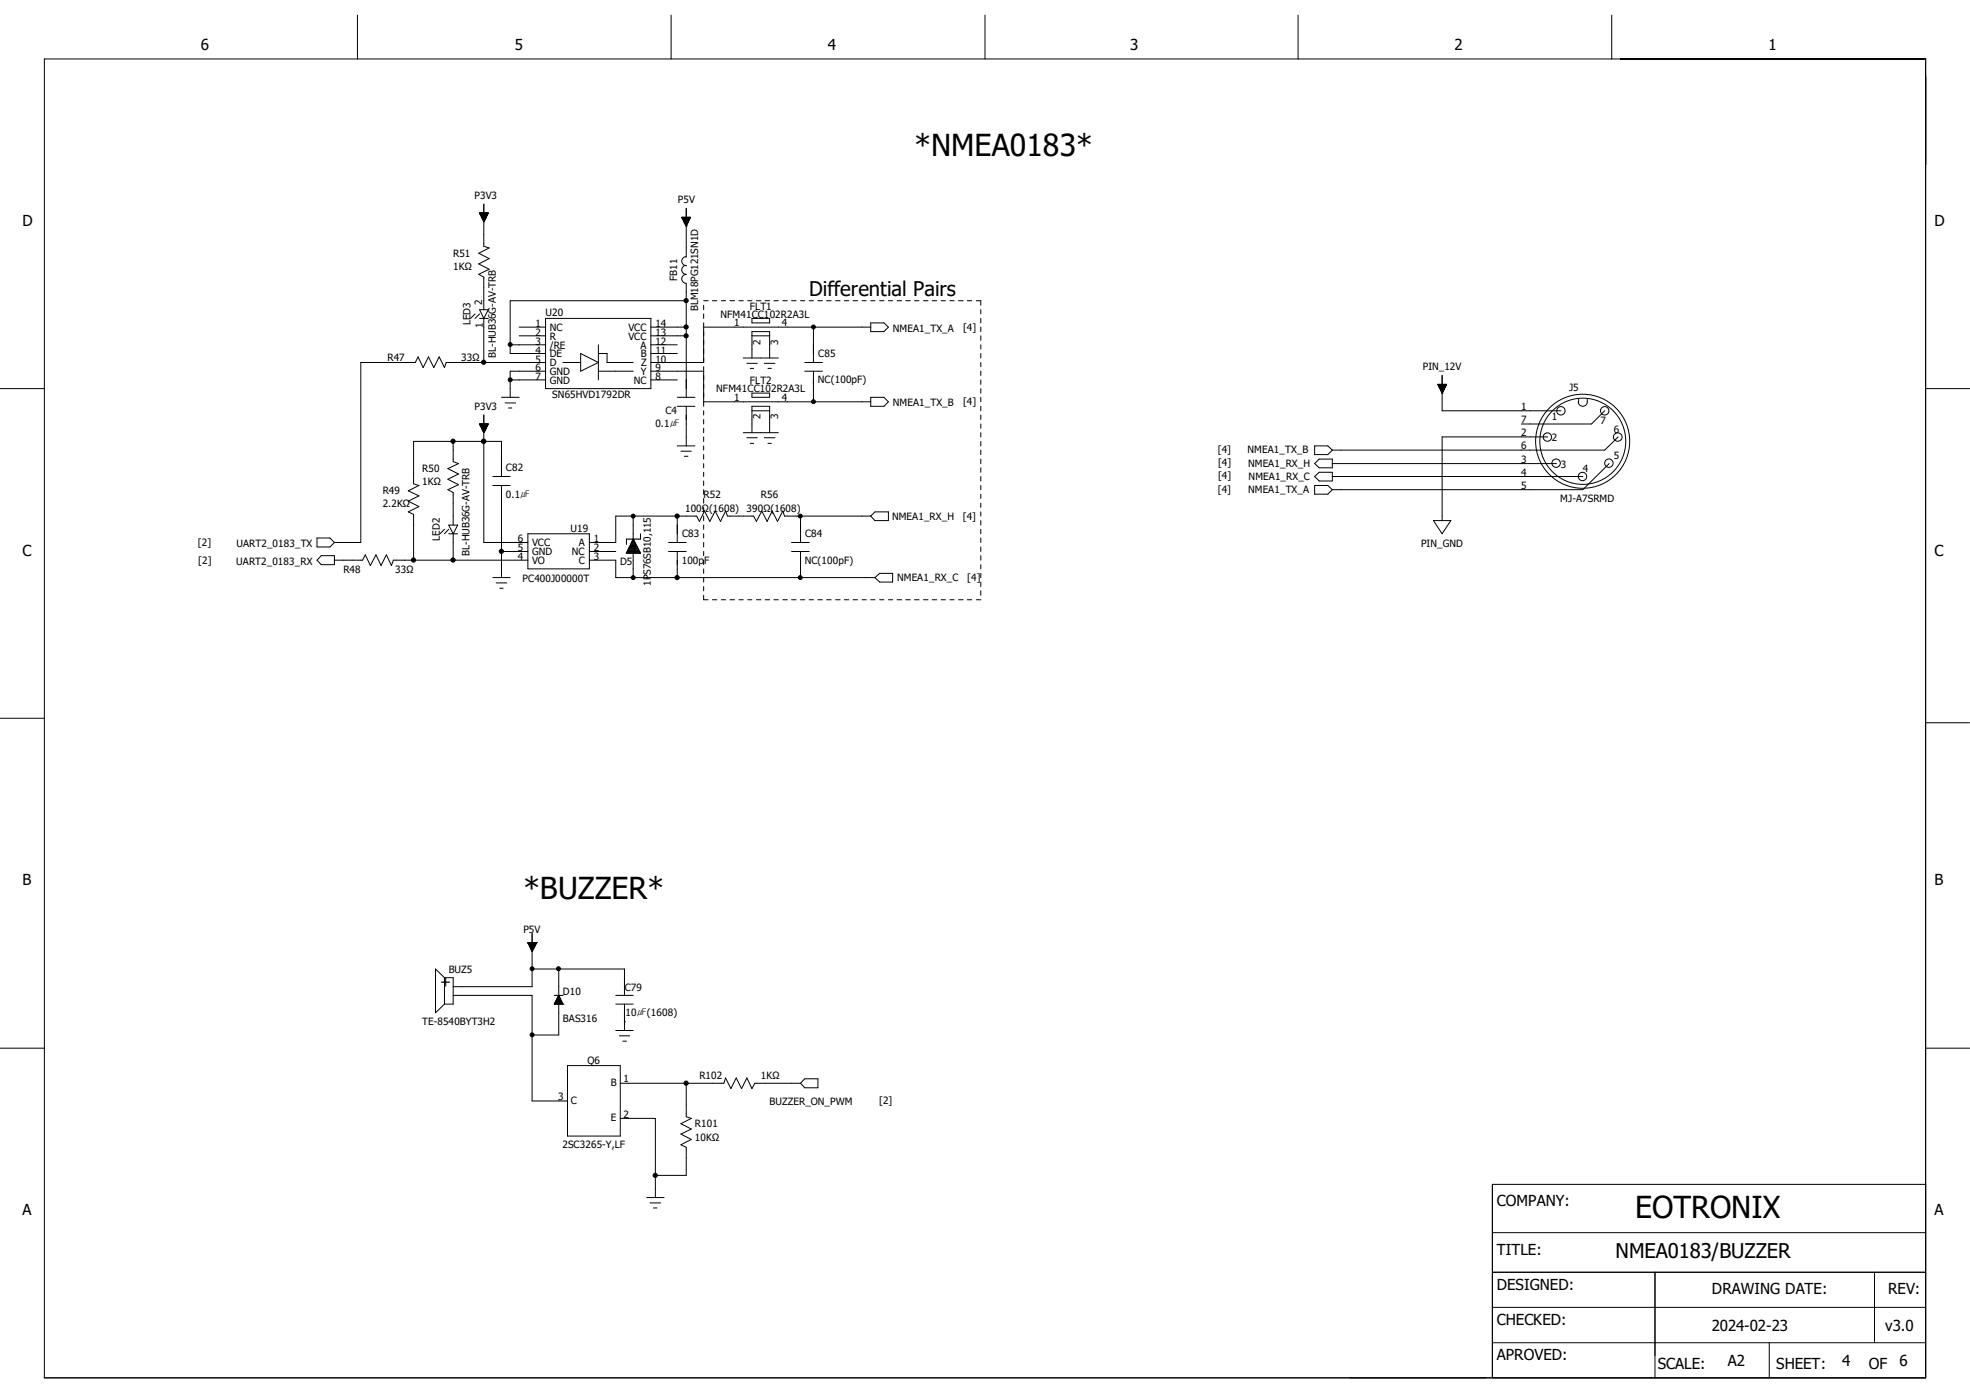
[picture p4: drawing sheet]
<svg xmlns="http://www.w3.org/2000/svg" width="297mm" height="210mm" viewBox="0 0 297 210" stroke-linecap="round" stroke-linejoin="round" font-family="sans-serif">
<g fill="none" stroke="#000" stroke-width=".15">
<path d="M6.7 8.9h283.6v198.8h-283.6zM53.9 2.3v6.6M101.2 2.3v6.6M148.5 2.3v6.6M195.7 2.3v6.6M243 2.3v6.6M72.3 32.1v.1h1.3v-.1M72.3 32.1h1.3l-.7 1.3zM72.3 32.1h1.3M72.3 32.1v.2M72.3 32.3h1.2M72.3 32.2h1.3"/>
<path d="M72.4 32.1v.2M72.4 32.4h1.1M72.5 32.1v.4h.9v-.4M72.5 32.4h.9M72.5 32.6h.9M72.6 32.1v.5M72.6 32.7h.8M72.6 32.6h.8M72.6 32.1v.6M72.6 32.8h.7M72.6 32.7h.7M72.6 32.1v.7h.7v-.7"/>
<path d="M72.7 32.1v.8M72.7 32.9h.5M72.7 32.1v.9h.5M72.8 33.1h.4M72.8 32.1v1h.3v-1M72.8 33.2h.3M72.9 32.1v1.1M72.9 33.3h.2M72.9 32.1v1.2M72.9 30.8v6.3l.8 .3-1.5 .8 1.5 .8-1.5 .8 1.5 .8-1.5 .8 .7 .4v4.9M72.9 33.4h.1M73 32.1v1.3h-.1"/>
<path d="M73.1 32.1v1.1h-.2M73.2 32.1v.9h-.5M73.2 32.1v.8h-.5M73.3 32.1v.6M73.4 32.1v.5M73.5 32.1v.2h-1.1M73.5 32.1v.2M102.8 32.8h1.3M102.8 32.8l.7 1.3M102.8 32.9h1.3M102.9 32.8v.1h1.1v-.1M102.9 32.8v.2h1.1v-.2"/>
<path d="M102.9 33h1.1M103 32.8v.3h.9v-.3M103 33.1h.9M103 33.2h.9M103 33.3h.8M103 32.8v.4h.8v-.4M103.1 33.4h.7M103.1 32.8v.6h.7v-.6M103.1 32.8v.6h.7M103.2 32.8v.8h.5v-.8M103.2 33.5h.5M103.2 32.8v.9h.5"/>
<path d="M103.2 33.6h.5M103.3 33.7h.3M103.3 33.8h.3M103.3 32.8v.9h.3M103.3 34h.2M103.3 32.8v1.1h.2M103.4 32.8v1.2h.1v-1.2M103.4 34h.1M103.5 38.8a.51 .51 0 0 0-.7 .6 .68 .68 0 0 0 .6 .6M103.5 34.1h.1M103.5 31.4v7.3M103.5 32.8v1.1"/>
<path d="M103.6 32.8v1M103.7 32.8v.9M103.8 32.8v.7M104.1 32.8l-.6 1.3M0 58.6h6.7M71.6 47.3l-.6 .7M72.3 48h1.3M72.3 46.7h1.3l-.7 1.3zM72.3 47.3l-.7 .7M72.9 48v6.7M75.6 59.9h2.7M76.9 52h5.4"/>
<path d="M76.9 57.3h5.4M78.3 49.3h4M78.3 50.6h4M82.3 48h15.8v10.6h-15.8zM82.3 54.7h-15l-.3 .7-.8-1.6-.8 1.6-.8-1.6-.8 1.6-.8-1.6-.4 .9h-8.2v27.1h-4M82.3 56h-5.4v3.9M84.9 54.7h2.6M87.5 53.3l2.7 1.4-2.7 1.3zM90.2 53.3h1.3v1.4h4M90.2 52v5.3M90.2 56h5.3M98.1 53.3h4"/>
<path d="M98.1 56h8M98.1 49.3h5.4M98.1 50.6h5.4M98.1 52h4M98.1 57.3h4M102.1 59.9h2.7M103.5 41.4a.66 .66 0 0 0-.7 .6 .66 .66 0 0 0 .6 .7M103.5 40.1a.51 .51 0 0 0-.7 .6 .68 .68 0 0 0 .6 .7M103.5 45.3h-26.6v8h5.4M103.5 42.7v17.2M106.1 46v.7M106.1 47.3v.7"/>
<path d="M106.1 48.7v6h-8M106.1 55.3v6M106.1 45.3h.7M106.1 49.3h25.2M107.4 45.3h.7M108.8 45.3h.6M110.1 45.3h.6M111.4 45.3h.7M112.1 54h5.2M112.6 54.8h1.6M112.7 45.3h.7M113.1 55.5h.5"/>
<path d="M113.4 48h2.6v.7h-2.6zM113.4 50.6h2.6M113.4 54v-4h2.6v4M113.4 59.3h2.6v.6h-2.6zM114 45.3h.7M115.2 54.8h1.6M115.4 45.3h.6M115.8 55.5h.5M116.7 45.3h.6M118 45.3h.7M119.3 45.3h.7M120.7 45.3h.6"/>
<path d="M121.3 54.7h2.7M121.3 56h2.7M122 45.3h.6M122.6 49.3v5.4M122.6 56v4.6M123.3 45.3h.7M124.6 45.3h.7M126 45.3h.7M127.3 45.3h.7M128.6 45.3h.7M130 45.3h.6M131.3 45.3h.6"/>
<path d="M131.3 48.7h2l.6 .6-.6 .7h-2zM131.3 59.9h2l.6 .7-.6 .7h-2zM132.6 45.3h.7M133.9 45.3h.7M135.3 45.3h.6M136.6 45.3h.6M137.9 45.3h.7M139.2 45.3h.7M140.5 45.3h.7M141.9 45.3h.6M143.2 45.3h.6M144.5 45.3h.7"/>
<path d="M145.8 45.3h.7M147.2 45.3h.7v.7M147.9 46.7v.6M147.9 48v.7M147.9 49.3v.7M147.9 50.6v.7M147.9 52v.6M147.9 53.3v.7M147.9 54.7v.6M147.9 56v.6M147.9 57.3v.7M147.9 58.6v.7"/>
<path d="M147.9 59.9v.7M216.8 58h1.3l-.7 1.3M216.8 58l.6 1.3M216.8 58h1.3M216.8 58v.1h1.2v-.1M216.9 58.1h1.1M216.9 58.3h1M216.9 58v.2h1.1v-.2M217 58.4h.9M217 58v.3h.9v-.3M217 58v.4h.8v-.4M217 58.5h.8"/>
<path d="M217.1 58.6h.7M217.1 58v.5h.7v-.5M217.1 58v.6h.7v-.6M217.2 58v.7h.5M217.2 58.7h.5M217.2 58v.8h.4M217.2 58.8h.5M217.3 58.9h.3M217.3 59h.3M217.3 58v1h.3v-1M217.3 59.1h.2M217.3 58v1.1h.3"/>
<path d="M217.4 58v1.1h.1M217.4 59.3h.1M217.4 56.6v5.3h17.9M217.4 59.2h.1M217.5 58v1.2M217.6 58v1.1M217.6 58v.9M217.7 58v.8M290.3 58.6h6.7M67 79.8l-.7 .7M67.6 79.2h1.4l-.7 1.3zM67.6 79.8l-.6 .7"/>
<path d="M68.3 66.5v3.1l.8 .3-1.6 .8 1.6 .8-1.6 .8 1.6 .8-1.6 .7 .8 .5v4.9M72.3 63.9h1.3l-.7 1.3zM72.3 63.9h1.3M72.3 64.1h1.2M72.3 63.9v.2h1.3M72.4 64.1h1.1M72.4 63.9v.3h1.1v-.3M72.5 63.9v.4h.9v-.4M72.5 64.3h.9M72.6 64.5h.8M72.6 64.4h.8M72.6 63.9v.5"/>
<path d="M72.6 64.6h.7M72.6 64.5h.7M72.6 63.9v.6M72.6 63.9v.7h.7v-.7M72.7 63.9v.8h.5M72.7 63.9v.9h.5v-.9M72.7 64.8h.5M72.8 64.9h.4M72.8 65h.3M72.8 63.9v1h.3v-1M72.9 65.1h.2M72.9 63.9v1.1"/>
<path d="M72.9 63.9v1.2M72.9 66.5h.1M72.9 62.6v19.2h6.7M72.9 65.2h.1M73 63.9v1.3h-.1M73.1 63.9v1.2h-.2M73.2 63.9v.8h-.5M73.3 63.9v.6M73.4 63.9v.5M73.5 63.9v.2M74.3 73.2h2.6M74.3 71.8h2.6"/>
<path d="M75.6 71.8v-5.3h-13.2v6.4l.8 .3-1.6 .8 1.6 .8-1.6 .8 1.6 .8-1.6 .8 .8 .4v6.9M75.6 73.2v13.9M76.2 60.7h1.5M76.7 61.5h.5M95.5 77.8v3.5M102.1 61.3h2.7M102.1 77.8v4M102.1 67.2h2.7M102.7 68h1.5M103.2 68.8h.5M103.5 61.3v5.9M106.1 61.9v.7"/>
<path d="M106.1 63.2v.7M106.1 64.6v.6M106.1 65.9v.6M106.1 67.2v.7M106.1 68.5v.7M106.1 69.9v.6M106.1 71.2v.6M106.1 72.5v.7M106.1 73.8v.7M106.1 75.1v.8M106.1 76.5v.7M106.1 77.8v.7"/>
<path d="M106.1 79.2v.6M106.1 60.6h25.2M112.1 65.2h5.2M112.6 66h1.6M113.1 66.8h.5M113.4 65.2v-3.9h2.6v3.9M113.4 61.9h2.6M115.2 66h1.6M115.8 66.8h.5M120.7 77.8v4M131.3 77.8h-13l-.3-.8-.8 1.6-.8-1.6-.7 1.6-.8-1.6-.9 1.6-.4-.8h-3.9l-.3-.8-.8 1.6-.8-1.6-.8 1.6-.8-1.6-.7 1.6-.5-.8h-12.2v4h-3.9M131.9 77.2h2v1.3h-2l-.6-.7z"/>
<path d="M147.9 61.3v.6M147.9 62.6v.6M147.9 63.9v.7M147.9 65.2v.7M147.9 66.5v.7M147.9 67.9v.6M147.9 69.2v.7M147.9 70.5v.7M147.9 71.8v.7M147.9 73.2v.6M147.9 74.5v.6M147.9 75.9v.6"/>
<path d="M147.9 77.2v.6M147.9 78.5v.7M147.9 79.8v.7M198.2 73.2h2l.7 .6-.7 .7h-2zM198.2 67.2h2l.7 .7-.7 .6h-2zM198.2 69.9l.7-.7h2v1.3h-2zM198.2 71.8l.7-.6h2v1.3h-2zM200.9 71.8h37.7M200.9 69.9h33.8M216.1 78.5h2.6l-1.3 2zM233.3 65.9h-15.9v12.6M238 60.2v.4a.66 .66 0 0 0 .7 .7 .66 .66 0 0 0 .6-.7v-.4"/>
<path d="M241.9 61.9l-2 2h-10.5M242.6 69.9l-4 3.9h-37.7M244 65.9l-2.1 2h-41M47.8 81.1h1.9l.7 .7-.7 .7h-1.9zM48.4 83.8h2v1.3h-2l-.6-.6zM50.4 84.5h4.3l.4-.8 .7 1.6 .9-1.6 .7 1.6 .9-1.6 .7 1.6 .3-.8h20.3M67.6 80.5h1.4M68.3 80.5v4M74.3 87.1h2.6M74.8 87.9h1.6M75.4 88.7h.5M75.6 83.1h.1"/>
<path d="M75.6 83.1h4M79.6 80.5h9.3v5.3h-9.3zM88.9 84.5h3.9v2.6h39.1M88.9 83.1h3.9M94.4 81.3v.8M95.5 83.4v3.7M96.6 80.5v.8M100.8 81.8h2.7M100.8 83.1h2.7M102.1 83.1v4M106.1 89.7v.7h.7M106.1 80.5v.6"/>
<path d="M106.1 81.8v.7M106.1 83.1v.7M106.1 84.5v.6M106.1 85.8v.6M106.1 87.1v.7M106.1 88.4v.7M107.4 90.4h.7M108.8 90.4h.6M110.1 90.4h.6M111.4 90.4h.7M112.7 90.4h.7M114 90.4h.7"/>
<path d="M115.4 90.4h.6M116.7 90.4h.6M118 90.4h.7M119.3 90.4h.7M119.3 81.8h2.7M119.3 83.1h2.7M120.7 90.4h.6M120.7 83.1v4M122 90.4h.6M123.3 90.4h.7M124.6 90.4h.7M126 90.4h.7"/>
<path d="M127.3 90.4h.7M128.6 90.4h.7M130 90.4h.6M131.3 90.4h.6M131.9 87.1l.7-.7h2v1.4h-2zM132.6 90.4h.7M133.9 90.4h.7M135.3 90.4h.6M136.6 90.4h.6M137.9 90.4h.7M139.2 90.4h.7M140.5 90.4h.7"/>
<path d="M141.9 90.4h.6M143.2 90.4h.6M144.5 90.4h.7M145.8 90.4h.7M147.2 90.4h.7M147.9 81.1v.7M147.9 82.5v.6M147.9 83.8v.7M147.9 85.1v.7M147.9 86.4v.7M147.9 87.8v.6M147.9 89.1v.6"/>
<path d="M0 108.3h6.7M290.3 109h6.7M0 158h6.7M67 147.4h1.3v4h-1.3M67 147.4v4M67 147.4l-1.3-1.3v6.6l1.3-1.3M68.3 150.1h11.9v15.9h5.4M79.6 142.1h.1M79.6 142.1l.6 1.3M79.6 142.1h1.3M79.6 142.2h1.3M79.6 142.1v.1h1.3"/>
<path d="M79.7 142.1v.2h1.1v-.2M79.7 142.3h1.1M79.7 142.4h1.1M79.8 142.1v.4h.9M79.8 142.1v.4h.9v-.4M79.8 142.5h.9M79.8 142.1v.6h.8M79.8 142.6h.9M79.9 142.7h.7M79.9 142.1v.7h.7M80 142.1v.8h.5M80 142.9h.6"/>
<path d="M80 142.1v.9M80.1 142.1v1h.3M80.1 143h.4M80.1 143.1h.3M80.1 142.1v1.1M80.1 143.3h.2M80.2 142.1v1.2h.1M80.2 140.8v8h-11.9M80.2 146.1h13.9v4M80.2 143.4h.1M80.3 142.1v1.3M80.3 142.1v1.2h-.1"/>
<path d="M80.4 142.1v1.1h-.3M80.4 142.1v.9M80.5 142.1v.9h-.5M80.6 142.1v.7h-.7M80.6 142.1v.6M80.6 142.1v.5M80.7 142.1v.3M80.9 142.1v.1h-1.3M80.9 142.1h.1M80.9 142.1l-.7 1.3M83.6 151.4h.1M83.6 151.4h1.3"/>
<path d="M83.6 150.1h1.3M83.7 151.3h1.1M83.7 151.1h1.1v.3M83.7 151.1v.3M83.8 151h.9M83.8 150.9h.8v.5M83.8 150.8v.6M83.9 150.7h.6M83.9 150.6h.6v.8M83.9 150.5v.9M84 150.5h.4M84.1 150.3h.3v1.1"/>
<path d="M84.1 150.3v1.1M84.2 150.2h.1M84.2 150.1h.1M84.2 150.1l.7 1.3M84.2 150.1l-.6 1.3M84.2 146.1v9.9h-4M84.9 151.4h.1M92.8 151.4h2.7M92.8 150.1h2.7M92.8 155.4h2.7M93.4 156.2h1.6M93.9 157h.5"/>
<path d="M94.1 154.1h.1M94.1 151.4v4M290.3 158h6.7M85.6 160.7h7.9v10.6h-7.9zM93.5 163.3h15.6l.3-.8 .8 1.6 .8-1.6 .8 1.6 .8-1.6 .8 1.6 .4-.8h6.9M93.5 168.6h5.3v12M103.5 163.3v5.1l.7 .2-1.5 .8 1.5 .8-1.5 .8 1.5 .8-1.5 .8 .8 .4v4.2h-4.7M121.3 162.6h2v1.4h-2l-.6-.7zM290.3 178.6h-65.3v29.1M97.5 180.6h2.6M98 181.4h1.6M98.5 182.1h.6"/>
<path d="M225 197.1h65.3M225 191.8h65.3M225 185.8h65.3M249.5 191.8v15.9M282.6 191.8v10.6M225 202.4h65.3M266.7 202.4v5.3"/>
<circle cx="233.3" cy="65.9" r=".64"/>
<circle cx="234.6" cy="69.8" r=".64"/>
<circle cx="235.3" cy="61.9" r=".64"/>
<circle cx="238.6" cy="71.8" r=".64"/>
<circle cx="238.6" cy="66.5" r="7.1"/>
<circle cx="238.6" cy="66.5" r="6.5"/>
<circle cx="241.9" cy="61.9" r=".64"/>
<circle cx="242.6" cy="69.8" r=".64"/>
<circle cx="243.9" cy="65.9" r=".65"/>
</g>
<g fill="none" stroke="#000" stroke-width=".17">
<path d="M94.4 83.4h2.1M94.4 81.3h2.2M94.6 83.4v-.3h1.8v.3M94.7 83h1.7M94.7 83.4v-.6h1.5v.6M94.8 82.6h1.4M95 83.4v-1h1.1v1M95 82.2h1M95.1 82h.7M95.1 82v1.4M95.2 81.8h.6M95.3 81.7h.4"/>
<path d="M95.3 81.6v1.8M95.4 81.5h.2M95.5 81.3h.1M95.5 81.3l1.1 2.1h-2.2zM95.5 81.3v2.1M95.7 81.6v1.8M95.8 82v1.4"/>
</g>
<g fill="#000" stroke="#000" stroke-width=".15">
<circle cx="72.9" cy="54.6" r=".32"/>
<circle cx="76.9" cy="51.9" r=".3"/>
<circle cx="76.9" cy="57.3" r=".3"/>
<circle cx="103.4" cy="49.3" r=".32"/>
<circle cx="103.4" cy="45.3" r=".32"/>
<circle cx="103.4" cy="50.6" r=".32"/>
<circle cx="122.6" cy="49.3" r=".3"/>
<circle cx="68.3" cy="66.5" r=".32"/>
<circle cx="72.9" cy="66.5" r=".32"/>
<circle cx="95.5" cy="77.8" r=".3"/>
<circle cx="102.1" cy="77.8" r=".32"/>
<circle cx="120.7" cy="77.8" r=".3"/>
<circle cx="122.6" cy="60.6" r=".3"/>
<circle cx="62.3" cy="84.4" r=".32"/>
<circle cx="68.3" cy="84.4" r=".32"/>
<circle cx="75.6" cy="83.1" r=".32"/>
<circle cx="95.5" cy="87.1" r=".3"/>
<circle cx="102.1" cy="87.1" r=".32"/>
<circle cx="120.7" cy="87.1" r=".3"/>
<circle cx="80.2" cy="146" r=".3"/>
<circle cx="80.2" cy="156" r=".3"/>
<circle cx="84.2" cy="146" r=".3"/>
<circle cx="98.8" cy="177.2" r=".32"/>
<circle cx="103.4" cy="163.3" r=".32"/>
</g>
<g font-size="4.6">
<text x="137.9" y="23.5">*NMEA0183*</text>
<text x="78.9" y="135.5">*BUZZER*</text>
<text x="246.5" y="183.6">EOTRONIX</text>
</g>
<g font-size="3.1">
<text x="122" y="44.7">Differential Pairs</text>
<text x="243.6" y="189.7">NMEA0183/BUZZER</text>
</g>
<g font-size="2.3">
<text x="30.3" y="7.6">6</text>
<text x="77.6" y="7.6">5</text>
<text x="124.8" y="7.6">4</text>
<text x="170.4" y="7.6">3</text>
<text x="219.3" y="7.6">2</text>
<text x="266.6" y="7.6">1</text>
<text x="3.4" y="34.1">D</text>
<text x="291.6" y="34.1">D</text>
<text x="3.4" y="83.8">C</text>
<text x="291.6" y="83.8">C</text>
<text x="3.4" y="133.5">B</text>
<text x="291.6" y="133.5">B</text>
<text x="66.4" y="148.8">+</text>
<text x="3.4" y="183.2">A</text>
<text x="225.7" y="181.9">COMPANY:</text>
<text x="291.6" y="183.2">A</text>
<text x="225.7" y="189.1">TITLE:</text>
<text x="225.7" y="194.5">DESIGNED:</text>
<text x="258.1" y="195.1">DRAWING DATE:</text>
<text x="284.6" y="195.1">REV:</text>
<text x="225.7" y="199.8">CHECKED:</text>
<text x="258.1" y="200.6">2024-02-23</text>
<text x="284.2" y="200.6">v3.0</text>
<text x="225.7" y="205.1">APROVED:</text>
<text x="249.9" y="206.4">SCALE:</text>
<text x="260.5" y="205.9">A2</text>
<text x="267.8" y="206.4">SHEET:</text>
<text x="277.7" y="205.9">4</text>
<text x="281.8" y="206.4">OF</text>
<text x="286.4" y="205.9">6</text>
</g>
<g font-size="1.5">
<text x="71.5" y="30">P3V3</text>
<text x="102.2" y="30.6">P5V</text>
<text x="68.3" y="38.7">R51</text>
<text x="68.3" y="40.7">1KΩ</text>
<text x="72.7" y="46" transform="rotate(-90 72.7 46)">2</text>
<text x="82.3" y="47.7">U20</text>
<text x="102.1" y="42.4" transform="rotate(-90 102.1 42.4)">FB11</text>
<text x="105.2" y="46.9" transform="rotate(-90 105.2 46.9)">BLM18PG121SN1D</text>
<text x="108.6" y="47.9">NFM41CC102R2A3L</text>
<text x="113.1" y="46.7">FLT1</text>
<text x="71" y="49.1" transform="rotate(-90 71 49.1)">LED3</text>
<text x="72.8" y="49.5" transform="rotate(-90 72.8 49.5)">1</text>
<text x="74.8" y="54" transform="rotate(-90 74.8 54)">BL-HUB36G-AV-TRB</text>
<text x="80.7" y="49.3">1</text>
<text x="80.7" y="50.6">2</text>
<text x="80.7" y="52">3</text>
<text x="80.7" y="53.3">4</text>
<text x="82.9" y="49.9">NC</text>
<text x="82.9" y="51.2">R</text>
<text x="82.9" y="52.6">/RE</text>
<text x="82.9" y="53.9">DE</text>
<text x="94.7" y="49.9">VCC</text>
<text x="94.7" y="51.2">VCC</text>
<text x="96.6" y="52.6">A</text>
<text x="96.6" y="53.9">B</text>
<text x="98.8" y="49.3">14</text>
<text x="98.8" y="50.6">13</text>
<text x="98.8" y="52">12</text>
<text x="98.8" y="53.3">11</text>
<text x="110.7" y="49.2">1</text>
<text x="114.6" y="52" transform="rotate(-90 114.6 52)">2</text>
<text x="117.3" y="52" transform="rotate(-90 117.3 52)">3</text>
<text x="117.9" y="49.2">4</text>
<text x="123.4" y="53.8">C85</text>
<text x="134.6" y="50">NMEA1_TX_A</text>
<text x="145.2" y="49.9">[4]</text>
<text x="58.4" y="54.5">R47</text>
<text x="69.6" y="54.5">33Ω</text>
<text x="80.7" y="54.7">5</text>
<text x="80.7" y="56">6</text>
<text x="80.7" y="57.3">7</text>
<text x="82.9" y="55.2">D</text>
<text x="82.9" y="56.6">GND</text>
<text x="82.9" y="57.9">GND</text>
<text x="95.5" y="57.9">NC</text>
<text x="96.6" y="56.6">Y</text>
<text x="96.6" y="55.2">Z</text>
<text x="98.8" y="54.7">10</text>
<text x="98.8" y="56">9</text>
<text x="98.8" y="57.3">8</text>
<text x="108" y="59.1">NFM41CC102R2A3L</text>
<text x="113.1" y="58">FLT2</text>
<text x="123.3" y="57.8">NC(100pF)</text>
<text x="214.5" y="55.8">PIN_12V</text>
<text x="236.6" y="59">J5</text>
<text x="71.5" y="61.8">P3V3</text>
<text x="83.3" y="60.1">SN65HVD1792DR</text>
<text x="98.8" y="64.4">0.1㎌</text>
<text x="100.3" y="62.4">C4</text>
<text x="110.7" y="60.5">1</text>
<text x="114.6" y="63.2" transform="rotate(-90 114.6 63.2)">2</text>
<text x="117.3" y="63.2" transform="rotate(-90 117.3 63.2)">3</text>
<text x="117.9" y="60.5">4</text>
<text x="134.6" y="61.3">NMEA1_TX_B</text>
<text x="145.2" y="61.1">[4]</text>
<text x="229.3" y="61.8">1</text>
<text x="229.3" y="65.7">2</text>
<text x="229.3" y="63.8">7</text>
<text x="234" y="63.2">1</text>
<text x="241.3" y="63.9">7</text>
<text x="243.3" y="65.2">6</text>
<text x="63.7" y="71.2">R50</text>
<text x="76.3" y="71.1">C82</text>
<text x="183.6" y="68.3">[4]</text>
<text x="183.6" y="70.2">[4]</text>
<text x="188.1" y="68.3">NMEA1_TX_B</text>
<text x="188.2" y="70.4">NMEA1_RX_H</text>
<text x="229.3" y="69.8">3</text>
<text x="229.3" y="71.7">4</text>
<text x="229.3" y="67.7">6</text>
<text x="234" y="66.5">2</text>
<text x="235.3" y="70.5">3</text>
<text x="238.6" y="71.2">4</text>
<text x="243.3" y="69.2">5</text>
<text x="57.7" y="74.5">R49</text>
<text x="57.7" y="76.5">2.2KΩ</text>
<text x="63.7" y="73.2">1KΩ</text>
<text x="76.3" y="75">0.1㎌</text>
<text x="103.3" y="77.2">100Ω(1608)</text>
<text x="106.1" y="75">R52</text>
<text x="112.6" y="77.2">390Ω(1608)</text>
<text x="114.7" y="75">R56</text>
<text x="183.6" y="74.3">[4]</text>
<text x="183.6" y="72.3">[4]</text>
<text x="188.2" y="74.3">NMEA1_TX_A</text>
<text x="188.3" y="72.4">NMEA1_RX_C</text>
<text x="229.3" y="73.7">5</text>
<text x="235.2" y="75.7">MJ-A7SRMD</text>
<text x="29.8" y="82.3">[2]</text>
<text x="35.6" y="82.5">UART2_0183_TX</text>
<text x="66.3" y="81.5" transform="rotate(-90 66.3 81.5)">LED2</text>
<text x="70.8" y="83.8" transform="rotate(-90 70.8 83.8)">BL-HUB36G-AV-TRB</text>
<text x="78.1" y="83.1">5</text>
<text x="78.1" y="81.8">6</text>
<text x="80.2" y="83.7">GND</text>
<text x="80.2" y="82.4">VCC</text>
<text x="86" y="80.2">U19</text>
<text x="86.2" y="83.7">NC</text>
<text x="87.2" y="82.4">A</text>
<text x="89.5" y="81.8">1</text>
<text x="89.5" y="83.1">2</text>
<text x="102.8" y="81">C83</text>
<text x="121.4" y="81">C84</text>
<text x="134.5" y="78.4">NMEA1_RX_H</text>
<text x="145.2" y="78.4">[4]</text>
<text x="214.2" y="82.5">PIN_GND</text>
<text x="29.9" y="85">[2]</text>
<text x="35.6" y="85.1">UART2_0183_RX</text>
<text x="51.8" y="86.3">R48</text>
<text x="59.6" y="86.3">33Ω</text>
<text x="78.1" y="84.5">4</text>
<text x="78.8" y="87.8">PC400J00000T</text>
<text x="80.2" y="85">VO</text>
<text x="87.2" y="85">C</text>
<text x="89.5" y="84.5">3</text>
<text x="93.5" y="85.1">D5</text>
<text x="98.1" y="88.3" transform="rotate(-90 98.1 88.3)">1PS76SB10,115</text>
<text x="102.8" y="85">100pF</text>
<text x="121.3" y="85">NC(100pF)</text>
<text x="135.3" y="87.6">NMEA1_RX_C</text>
<text x="145.8" y="87.6">[4]</text>
<text x="78.9" y="140.6">P5V</text>
<text x="67.6" y="146.7">BUZ5</text>
<text x="84.9" y="149.9">D10</text>
<text x="94.2" y="149.4">C79</text>
<text x="63.7" y="154.6">TE-8540BYT3H2</text>
<text x="84.9" y="154.1">BAS316</text>
<text x="94.3" y="153.2">10㎌(1608)</text>
<text x="88.6" y="160.4">Q6</text>
<text x="84.2" y="165.9">3</text>
<text x="86.1" y="166.5">C</text>
<text x="92.1" y="163.8">B</text>
<text x="94" y="163.2">1</text>
<text x="105.5" y="162.6">R102</text>
<text x="114.7" y="162.6">1KΩ</text>
<text x="116" y="166.6">BUZZER_ON_PWM</text>
<text x="132.5" y="166.5">[2]</text>
<text x="84.8" y="173.1">2SC3265-Y,LF</text>
<text x="92.1" y="169.1">E</text>
<text x="94" y="168.5">2</text>
<text x="104.8" y="169.9">R101</text>
<text x="104.8" y="172">10KΩ</text>
</g>
</svg>
